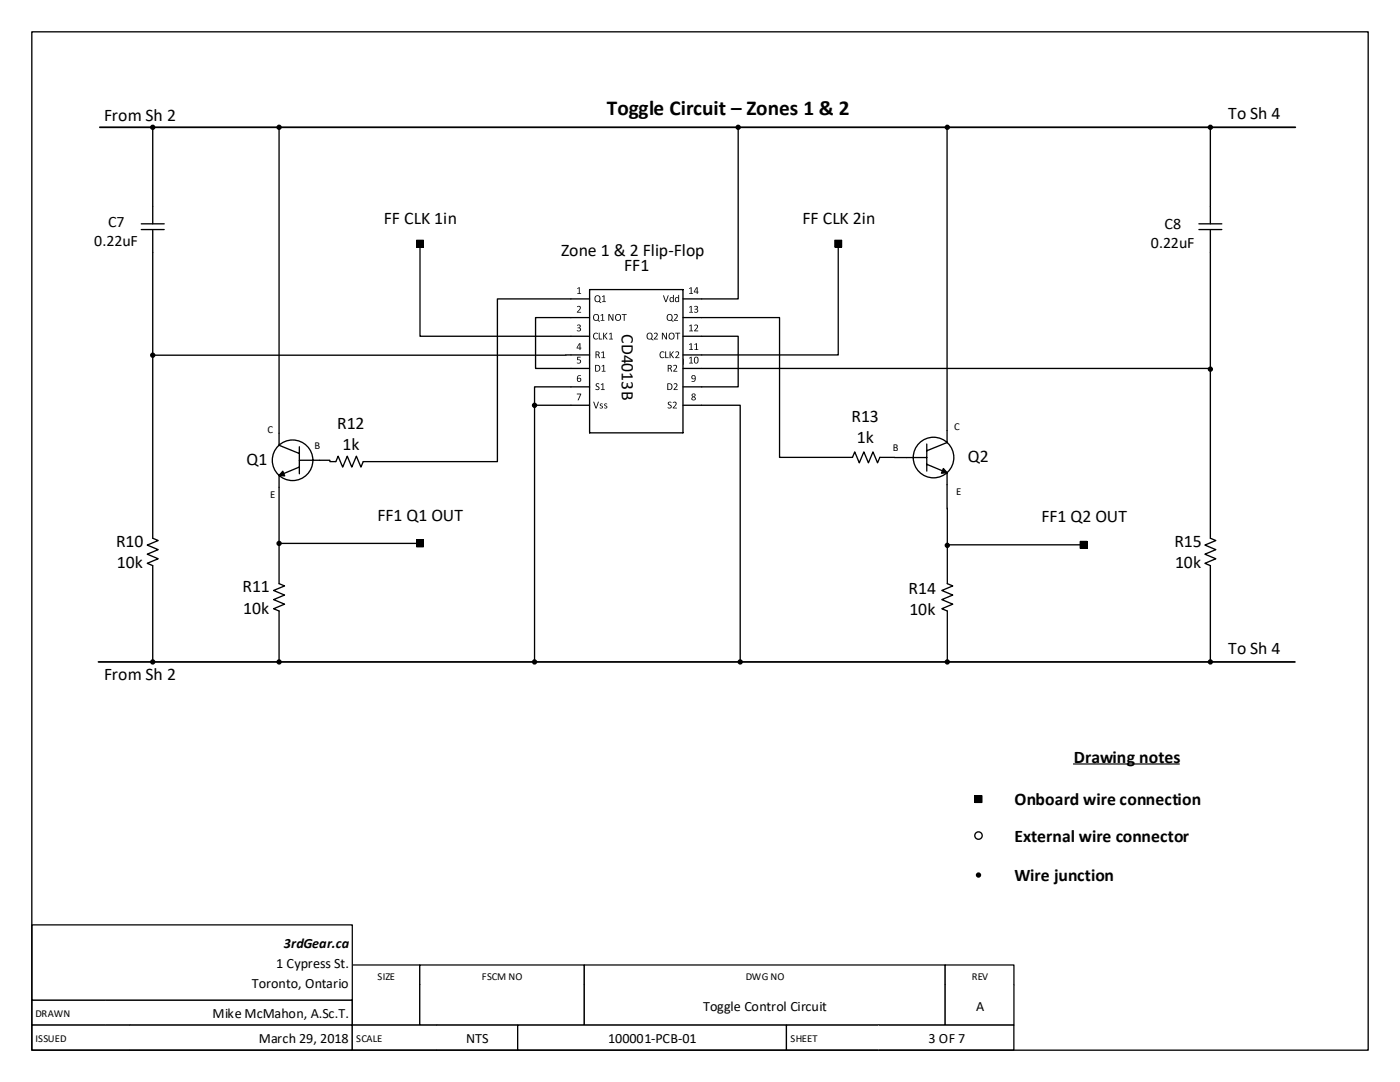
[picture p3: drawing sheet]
<svg xmlns="http://www.w3.org/2000/svg" width="279mm" height="216mm" viewBox="0 0 279 216" stroke-linecap="round" stroke-linejoin="round" font-family="sans-serif">
<path d="M21 199.6h-14.7v5h14.7" fill="none" stroke="#000" stroke-width=".25"/>
<path d="M21 199.6h49.3v5h-49.3z" fill-rule="evenodd" fill="#fff"/>
<path d="M21 199.6h49.3v5h-49.3" fill="none" stroke="#000" stroke-width=".25"/>
<path d="M6.3 204.6h19.6v4.9h-19.6z" fill-rule="evenodd" fill="#fff"/>
<path d="M25.9 204.6h-19.6v4.9h19.6" fill="none" stroke="#000" stroke-width=".25"/>
<path d="M70.3 192.5h13.5v4.1h-13.5z" fill-rule="evenodd" fill="#fff"/>
<path d="M70.3 196.6v-4.1h13.5v4.1" fill="none" stroke="#000" stroke-width=".25"/>
<path d="M83.8 192.5h32.8v4.1h-32.8z" fill-rule="evenodd" fill="#fff"/>
<path d="M83.8 196.6v-4.1h32.8v4.1" fill="none" stroke="#000" stroke-width=".25"/>
<path d="M116.6 192.5h72v4.1h-72z" fill-rule="evenodd" fill="#fff"/>
<path d="M116.6 196.6v-4.1h72v4.1" fill="none" stroke="#000" stroke-width=".25"/>
<path d="M188.6 192.5h13.8v4.1h-13.8z" fill-rule="evenodd" fill="#fff"/>
<path d="M188.6 196.6v-4.1h13.7v4.1" fill="none" stroke="#000" stroke-width=".25"/>
<path d="M70.3 196.6h13.5v8h-13.5z" fill-rule="evenodd" fill="#fff"/>
<path d="M70.3 196.6v8h13.5v-8" fill="none" stroke="#000" stroke-width=".25"/>
<path d="M83.8 196.6h32.8v8h-32.8z" fill-rule="evenodd" fill="#fff"/>
<path d="M83.8 196.6v8h32.8v-8" fill="none" stroke="#000" stroke-width=".25"/>
<path d="M116.6 196.6h72v8h-72z" fill-rule="evenodd" fill="#fff"/>
<path d="M116.6 196.6v8h72v-8" fill="none" stroke="#000" stroke-width=".25"/>
<path d="M188.6 196.6h13.8v8h-13.8z" fill-rule="evenodd" fill="#fff"/>
<path d="M188.6 196.6v8h13.7v-8" fill="none" stroke="#000" stroke-width=".25"/>
<path d="M26 204.6h44.3v4.9h-44.3z" fill-rule="evenodd" fill="#fff"/>
<path d="M26 204.6h44.3v4.9h-44.3" fill="none" stroke="#000" stroke-width=".25"/>
<path d="M70.3 204.6h16.9v4.9h-16.9z" fill-rule="evenodd" fill="#fff"/>
<path d="M87.2 204.6h-16.9v4.9h16.9" fill="none" stroke="#000" stroke-width=".25"/>
<path d="M87.2 204.6h16.1v4.9h-16.1z" fill-rule="evenodd" fill="#fff"/>
<path d="M87.2 204.6h16.1v4.9h-16.1" fill="none" stroke="#000" stroke-width=".25"/>
<path d="M103.3 204.6h53.7v4.9h-53.7z" fill-rule="evenodd" fill="#fff"/>
<path d="M103.3 204.6h53.7v4.9h-53.7z" fill="none" stroke="#000" stroke-width=".25"/>
<path d="M156.9 204.6h18.5v4.9h-18.5z" fill-rule="evenodd" fill="#fff"/>
<path d="M175.4 204.6h-18.5v4.9h18.5" fill="none" stroke="#000" stroke-width=".25"/>
<path d="M175.4 204.6h26.9v4.9h-26.9z" fill-rule="evenodd" fill="#fff"/>
<path d="M175.4 204.6h26.9v4.9h-26.9" fill="none" stroke="#000" stroke-width=".25"/>
<path d="M6.3 184.6h64v15h-64z" fill-rule="evenodd" fill="#fff"/>
<path d="M6.3 184.6h64v15h-64z" fill="none" stroke="#000" stroke-width=".25"/>
<path d="M19.9 25.4h238.6M19.7 132.1h238.7" fill="none" stroke="#000" stroke-width=".35"/>
<g fill="none" stroke="#000" stroke-width=".26">
<path d="M6.3 6.3h266.7v203.2h-266.7z"/>
<circle cx="195.3" cy="174.6" r=".4"/>
</g>
<path d="M214.2 152.4h21.2" fill="none" stroke="#000" stroke-width=".23"/>
<circle cx="195.3" cy="174.6" r=".4" fill="#000"/>
<circle cx="195.3" cy="166.7" r=".74" fill="#fff"/>
<g fill="none" stroke="#000" stroke-width=".26">
<path d="M28.2 45.8h4.6M28.2 44.7h4.6M30.5 41.2v3.5M30.5 45.8v4.6M239.3 45.8h4.5M239.3 44.7h4.5M241.6 41.2v3.5M241.6 45.8v4.6M30.5 107.4l1.1 .5-2.2 .9 2.2 .9-2.2 .9 2.2 .9-2.2 .9 1.1 .5M55.7 116.5l1.1 .4-2.2 .9 2.2 .9-2.2 .9 2.2 1-2.2 .9 1.1 .4M189.1 116.5l1 .4-2.1 .9 2.1 .9-2.1 .9 2.1 1-2.1 .9 1.1 .4M241.6 107.4l1 .5-2.1 .9 2.1 .9-2.1 .9 2.1 .9-2.1 .9 1.1 .5"/>
<circle cx="30.5" cy="25.4" r=".4"/>
<circle cx="55.7" cy="25.4" r=".4"/>
<circle cx="147.3" cy="25.4" r=".4"/>
<circle cx="241.6" cy="25.4" r=".4"/>
<circle cx="30.5" cy="70.9" r=".4"/>
<circle cx="241.6" cy="73.7" r=".4"/>
<circle cx="106.7" cy="80.9" r=".4"/>
<circle cx="55.7" cy="108.4" r=".4"/>
<circle cx="189.1" cy="108.8" r=".4"/>
<circle cx="30.5" cy="132.1" r=".4"/>
<circle cx="55.7" cy="132.1" r=".4"/>
<circle cx="147.7" cy="132.1" r=".4"/>
<circle cx="241.6" cy="132.1" r=".4"/>
<circle cx="195.3" cy="166.7" r=".74"/>
</g>
<g fill="#000">
<path d="M194.6 158.8h1.4v1.3h-1.4z" fill-rule="evenodd"/>
<circle cx="30.5" cy="25.4" r=".4"/>
<circle cx="55.7" cy="25.4" r=".4"/>
<circle cx="147.3" cy="25.4" r=".4"/>
<circle cx="241.6" cy="25.4" r=".4"/>
<circle cx="30.5" cy="70.9" r=".4"/>
<circle cx="241.6" cy="73.7" r=".4"/>
<circle cx="106.7" cy="80.9" r=".4"/>
<circle cx="55.7" cy="108.4" r=".4"/>
<circle cx="189.1" cy="108.8" r=".4"/>
<circle cx="30.5" cy="132.1" r=".4"/>
<circle cx="55.7" cy="132.1" r=".4"/>
<circle cx="147.7" cy="132.1" r=".4"/>
<circle cx="241.6" cy="132.1" r=".4"/>
</g>
<path d="M194.6 158.8h1.4v1.3h-1.4z" fill="none" stroke="#000" stroke-width=".2"/>
<path d="M117.7 57.8h18.6v14.9h-18.6z" fill-rule="evenodd" fill="#fff"/>
<path d="M113.9 59.6h3.8M136.3 59.6h3.7M113.9 63.4h3.8M113.9 67.1h3.8M113.9 70.8h3.8M117.7 72.7v-14.9h18.6v14.9M136.3 63.4h3.7M136.3 67.1h3.7M136.3 70.8h3.7" fill="none" stroke="#000" stroke-width=".26"/>
<g fill="#000">
<path d="M115.2 57.5l.5-.2v1.2h.2l.1 .2-.8-.1v-.1h.3v-1l-.3 .2zM115.2 64.9a.38 .38 0 0 1 .6-.1 .38 .38 0 0 1-.2 .6 .41 .41 0 0 1 .2 .6 .41 .41 0 0 1-.7 0l.1-.1a.29 .29 0 0 0 .4 .1 .29 .29 0 0 0-.1-.5h-.2v-.1a.28 .28 0 0 0 .4-.1 .28 .28 0 0 0-.1-.4 .28 .28 0 0 0-.4 .1zM115.2 61.1a.46 .46 0 0 1 .7 .1 .46 .46 0 0 1-.2 .7l-.4 .3h.6v.2h-.7l.2-.5a.37 .37 0 0 0 .4-.4 .37 .37 0 0 0-.4-.3l-.2 .1zM119.9 62.9l.5-.2v1.2h.2v.1h-.7v-.1h.3v-1.1l-.3 .2zM120 70.3l.5-.2v1.2h.3v.2l-.8-.1v-.1h.3v-1l-.3 .2zM120.2 59.2l.4-.3v1.2h.3v.2h-.7v-.2h.3v-1l-.3 .2zM121.6 66.6l.5-.2v1.2h.2v.1h-.7v-.1h.3v-1l-.3 .1zM130.5 66.5a.46 .46 0 0 1 .7 .1 .46 .46 0 0 1-.2 .7l-.3 .3h.6v.1h-.8l.3-.4a.37 .37 0 0 0 .3-.4 .37 .37 0 0 0-.3-.4l-.3 .1zM134.5 62.8a.46 .46 0 0 1 .7 0 .46 .46 0 0 1-.2 .7l-.3 .4h.6v.1h-.8l.3-.5a.37 .37 0 0 0 .3-.3 .37 .37 0 0 0-.3-.4l-.3 .1zM134.8 70.2a.46 .46 0 0 1 .7 .1 .46 .46 0 0 1-.2 .7l-.3 .3h.6v.2h-.8l.3-.5a.37 .37 0 0 0 .3-.4 .37 .37 0 0 0-.3-.3l-.3 .1z"/>
<path d="M137.5 57.5l.5-.2v1.2h.3v.2l-.8-.1 .1-.1h.2v-1l-.3 .2zM139 57.3h.2v.9h.2l-.2 .1v.4l-.1-.1v-.3h-.6zM139 57.5l-.4 .7h.5z"/>
<path d="M115.6 68.5h.2v.9h.2l-.2 .1v.3h-.1v-.3h-.6zM115.7 68.7l-.5 .7h.5z"/>
<path d="M118.5 66.6a.51 .51 0 0 1 .8-.1v.2a.5 .5 0 0 0-.8 .4 .5 .5 0 0 0 .8 .4v.1a.64 .64 0 0 1-.9 0 .64 .64 0 0 1 .1-.9zM119.5 66.4h.2v1.2h.5v.1h-.7zM120.4 66.4h.2v.6l.4-.6h.2l-.5 .6 .5 .7h-.1l-.5-.7v.7h-.2z"/>
<path d="M118.5 62.8a.67 .67 0 0 1 .9 .1 .67 .67 0 0 1 0 1l.3 .3-.4-.2a.72 .72 0 0 1-.9-.2 .72 .72 0 0 1 .1-1zM118.7 62.9a.5 .5 0 0 0-.1 .7 .5 .5 0 0 0 .7 .1l.1-.4a.42 .42 0 0 0-.2-.4 .42 .42 0 0 0-.5 0z"/>
<path d="M118.9 70.1h.3a.36 .36 0 0 1 .5 .3 .36 .36 0 0 1-.3 .4l.3 .7h-.1l-.2-.5-.2-.1h-.2v.5l-.1 .1zM119 70.3v.4h.2a.23 .23 0 0 0 .3-.2 .23 .23 0 0 0-.3-.2z"/>
<path d="M118.8 59.1a.67 .67 0 0 1 .9 .1 .67 .67 0 0 1 0 .9l.3 .4-.4-.2a.72 .72 0 0 1-.9-.3 .72 .72 0 0 1 .1-.9zM119 59.2a.5 .5 0 0 0-.2 .7 .5 .5 0 0 0 .8 .1v-.4a.42 .42 0 0 0-.1-.5 .42 .42 0 0 0-.5 .1z"/>
<path d="M121.4 62.7h.3l.6 1.1-.1-1.1h.2v1.3l-.2-.1-.6-1v1.1h-.2zM122.9 62.8a.63 .63 0 0 1 .9 .1 .63 .63 0 0 1-.1 .9 .63 .63 0 0 1-.9-.2zM123.1 62.9a.5 .5 0 0 0-.1 .7 .5 .5 0 0 0 .7 .1l.1-.4a.42 .42 0 0 0-.2-.4 .42 .42 0 0 0-.5 0zM124.1 62.7h1l-.1 .1h-.3l-.1 1.2h-.1v-1.2h-.4z"/>
<path d="M129.2 66.6a.67 .67 0 0 1 .9 .1 .67 .67 0 0 1 0 .9l.3 .3-.4-.2a.72 .72 0 0 1-.9-.2 .72 .72 0 0 1 .1-.9zM129.4 66.6a.5 .5 0 0 0-.2 .7 .5 .5 0 0 0 .8 .1v-.3a.42 .42 0 0 0-.1-.5 .42 .42 0 0 0-.5 0z"/>
<path d="M131.8 70.3a.52 .52 0 0 1 .8 0v.1a.49 .49 0 0 0-.8 .4 .49 .49 0 0 0 .8 .4v.1a.64 .64 0 0 1-.9 0 .64 .64 0 0 1 0-.9zM132.8 70.1h.1v1.2h.5v.2l-.6-.1zM133.6 70.1h.2v.6l.5-.6h.2l-.5 .6 .5 .8-.2-.1-.5-.6v.6h-.2z"/>
<path d="M132.3 58.9l.2 .1 .4 1.1 .4-1.1h.2l-.5 1.3-.2-.1zM133.8 59.4l.3-.1 .2 .1v-.5h.2v1.4l-.2-.2a.48 .48 0 0 1-.7 0 .48 .48 0 0 1 .2-.7zM133.9 59.5a.33 .33 0 0 0-.1 .4 .33 .33 0 0 0 .4 .2l.1-.5-.2-.2zM134.8 59.4l.4-.1 .2 .1v-.5h.1v1.4l-.1-.2a.48 .48 0 0 1-.7 0 .48 .48 0 0 1 .1-.7zM134.9 59.5a.33 .33 0 0 0-.1 .4 .33 .33 0 0 0 .5 .2l.1-.5-.2-.2z"/>
<path d="M132.1 66.4l.3 .1 .5 1v-1.1h.2v1.3h-.3l-.5-1.1v1.1h-.2zM133.6 66.6a.63 .63 0 0 1 .9 0 .63 .63 0 0 1-.1 1 .63 .63 0 0 1-.9-.2zM133.8 66.6a.5 .5 0 0 0-.2 .7 .5 .5 0 0 0 .7 .1l.1-.3a.42 .42 0 0 0-.1-.5 .42 .42 0 0 0-.5 0zM134.8 66.4h.9v.1h-.4v1.2h-.1v-1.2h-.4z"/>
<path d="M133.2 62.8a.67 .67 0 0 1 .9 .1 .67 .67 0 0 1 0 1l.3 .3-.4-.2a.72 .72 0 0 1-.9-.2 .72 .72 0 0 1 .1-1zM133.4 62.9a.5 .5 0 0 0-.2 .7 .5 .5 0 0 0 .8 .1l.1-.4a.42 .42 0 0 0-.2-.4 .42 .42 0 0 0-.5 0z"/>
<path d="M137.6 61.3l.4-.2v1.1h.3v.2h-.8l.1-.2h.2v-1l-.2 .2zM138.6 61.1a.38 .38 0 0 1 .6 0 .38 .38 0 0 1-.2 .6 .41 .41 0 0 1 .2 .6 .41 .41 0 0 1-.7 0v-.1a.29 .29 0 0 0 .5 .1 .29 .29 0 0 0-.1-.5h-.2v-.2a.28 .28 0 0 0 .4-.1 .28 .28 0 0 0-.2-.4 .28 .28 0 0 0-.3 .2z"/>
<path d="M137.5 65l.5-.2v1.2h.3v.1h-.8l.1-.1h.2v-1.1l-.3 .2zM138.6 64.9a.46 .46 0 0 1 .7 0 .46 .46 0 0 1-.2 .7l-.4 .4h.6v.1h-.8l.3-.5a.37 .37 0 0 0 .3-.3 .37 .37 0 0 0-.3-.4l-.2 .1z"/>
<path d="M137.6 68.7l.4-.2v1.2h.3v.1h-.8l.1-.1h.2v-1l-.2 .1zM138.6 68.7l.5-.2v1.2h.2v.1h-.7v-.1h.3v-1l-.3 .1z"/>
</g>
<path d="M117.7 71.7h18.6v14.7h-18.6z" fill-rule="evenodd" fill="#fff"/>
<g fill="none" stroke="#000" stroke-width=".26">
<path d="M30.5 25.4v15.8M55.7 25.8v60.6M30.5 50.4v20.5l83.4-.1M83.8 49.3v17.8h30.1M113.9 59.6h-14.6v32.5h-26.8M167.3 49.3v21.5h-27.3M30.5 71.3v36.1M113.9 63.4h-7v10.1h10.8M117.7 77.2h-11v3.3M117.7 71.7v14.7h18.6v-14.7M136.3 73.5h3.7M140 67.1h7.3v10.1h-11"/>
<path d="M55.7 97.2v10.8M106.7 81.3v50.4M107.1 80.9h10.6M136.3 80.9h11.4v51.2M170.1 91.3l.5-1.1 .9 2.2 .9-2.2 .9 2.2 .9-2.2 .9 2.2 .5-1.1M30.5 112.9v19.2M55.7 108.8v7.7M56.1 108.4h27M55.7 121.9v9.8"/>
<circle cx="189.1" cy="25.4" r=".4"/>
<circle cx="106.7" cy="132.1" r=".4"/>
<circle cx="189.1" cy="132.1" r=".4"/>
</g>
<g fill="#000">
<path d="M115.2 71.2h.7l-.1 .1h-.4v.4a.44 .44 0 0 1 .5 .3 .44 .44 0 0 1-.2 .5 .44 .44 0 0 1-.6-.2h.1a.35 .35 0 0 0 .4 .1 .35 .35 0 0 0 .1-.5 .35 .35 0 0 0-.5 0zM115.1 78.5l.9 .1-.6 1.3h-.1l.5-1.2h-.6zM119 76.6l.5-.1v.2a.27 .27 0 0 0-.3-.1 .27 .27 0 0 0-.1 .4 .27 .27 0 0 0 .3 .1 .39 .39 0 0 1 .1 .7 .39 .39 0 0 1-.6-.2 .32 .32 0 0 0 .4 .1 .32 .32 0 0 0 .2-.4 .32 .32 0 0 0-.4-.2l-.2-.2zM119.9 76.7l.5-.2v1.2h.3v.1h-.8v-.1h.3v-1l-.3 .1zM120.1 73l.5-.2v1.2h.2v.2l-.7-.1v-.1h.3v-1l-.3 .2zM134.4 72.9a.46 .46 0 0 1 .7 .1 .46 .46 0 0 1-.2 .7l-.3 .3h.5l.1 .1h-.8l.3-.4a.37 .37 0 0 0 .3-.4 .37 .37 0 0 0-.4-.3l-.2 .1zM134.5 76.6a.46 .46 0 0 1 .7 .1 .46 .46 0 0 1-.3 .6l-.3 .4h.6v.1h-.8l.3-.4a.37 .37 0 0 0 .3-.4 .37 .37 0 0 0-.3-.4l-.2 .1zM133.4 80.2h.4h.2l-.1 .2a.27 .27 0 0 0-.3-.1 .27 .27 0 0 0-.1 .3 .27 .27 0 0 0 .3 .2 .4 .4 0 0 1 .1 .6 .4 .4 0 0 1-.6-.1 .32 .32 0 0 0 .4 .1 .32 .32 0 0 0 .2-.4 .32 .32 0 0 0-.4-.2l-.2-.2zM134.3 80.3a.46 .46 0 0 1 .7 0 .46 .46 0 0 1-.2 .7l-.3 .3h.6v.2h-.8l.3-.5a.37 .37 0 0 0 .3-.3 .37 .37 0 0 0-.3-.4l-.3 .1z"/>
<path d="M115.3 75l.5-.1 .1 .1a.43 .43 0 0 0-.6 .5 .45 .45 0 0 1 .7 .2 .45 .45 0 0 1-.5 .6 .45 .45 0 0 1-.4-.6zM115.3 75.8a.27 .27 0 0 0 .5 0 .27 .27 0 0 0-.5 0z"/>
<path d="M118.8 72.8a.71 .71 0 0 1 1 .7 .71 .71 0 0 1-1 .6zM119 73v1a.54 .54 0 0 0 .6-.5 .54 .54 0 0 0-.6-.5z"/>
<path d="M133.3 72.8h.3a.36 .36 0 0 1 .5 .3 .36 .36 0 0 1-.3 .4l.3 .6h-.1l-.3-.5h-.3v.5h-.1zM133.4 73v.4h.2a.23 .23 0 0 0 .3-.2 .23 .23 0 0 0-.3-.2z"/>
<path d="M133.2 76.5a.72 .72 0 0 1 1 .7 .72 .72 0 0 1-1 .6zM133.4 76.6v1.1a.54 .54 0 0 0 .6-.5 .54 .54 0 0 0-.6-.6z"/>
<path d="M137.6 71.4l.4-.2v1.2h.3v.1h-.8l.1-.1h.2v-1l-.2 .1zM138.7 71.3a.53 .53 0 0 1 .6 0 .53 .53 0 0 1 .1 .7 .48 .48 0 0 1-.6 .5 .48 .48 0 0 1-.3-.6zM138.8 71.4l-.1 .6a.32 .32 0 0 0 .3 .4 .32 .32 0 0 0 .2-.5l-.1-.5z"/>
<path d="M138.1 75a.54 .54 0 0 1 .7 0 .54 .54 0 0 1 0 .7 .43 .43 0 0 1-.2 .6 .43 .43 0 0 1-.6-.3 .45 .45 0 0 0 .7-.4 .43 .43 0 0 1-.6 0 .43 .43 0 0 1 0-.6zM138.1 75.3a.3 .3 0 0 0 .6 0 .3 .3 0 0 0-.6 0z"/>
<path d="M138.1 78.6a.38 .38 0 0 1 .6 0 .38 .38 0 0 1-.1 .6 .37 .37 0 0 1 .2 .5 .37 .37 0 0 1-.6 .1 .37 .37 0 0 1 0-.6l-.2-.3zM138.2 78.9a.25 .25 0 0 0 .5 0 .25 .25 0 0 0-.5 0zM138.1 79.5a.3 .3 0 0 0 .6 0 .3 .3 0 0 0-.6 0z"/>
<path d="M118.4 80.2h.2l.4 1.1 .3-1.1h.2l-.5 1.3h-.2zM119.8 80.6l.3-.1 .1 .2a.21 .21 0 0 0-.3-.1 .21 .21 0 0 0 0 .3 .21 .21 0 0 0 .3 .1 .31 .31 0 0 1 0 .5 .31 .31 0 0 1-.5-.2 .23 .23 0 0 0 .3 .1 .23 .23 0 0 0 .1-.3 .23 .23 0 0 0-.3-.1l-.1-.2zM120.7 80.6l.3-.1 .1 .2a.21 .21 0 0 0-.3-.1 .21 .21 0 0 0 0 .3 .21 .21 0 0 0 .3 .1 .31 .31 0 0 1 0 .5 .31 .31 0 0 1-.5-.2 .23 .23 0 0 0 .3 .1 .23 .23 0 0 0 .1-.3 .23 .23 0 0 0-.3-.1l-.1-.2z"/>
</g>
<g fill="#000">
<path d="M83.1 47.9h1.4v1.4h-1.4z" fill-rule="evenodd"/>
<path d="M166.6 47.9h1.4v1.4h-1.4z" fill-rule="evenodd"/>
<path d="M83.1 107.7h1.4v1.4h-1.4z" fill-rule="evenodd"/>
<path d="M215.6 108h1.4v1.4h-1.4z" fill-rule="evenodd"/>
<circle cx="189.1" cy="25.4" r=".4"/>
<circle cx="106.7" cy="132.1" r=".4"/>
<circle cx="189.1" cy="132.1" r=".4"/>
</g>
<path d="M83.1 47.9h1.4v1.4h-1.4zM166.6 47.9h1.4v1.4h-1.4zM83.1 107.7h1.4v1.4h-1.4zM215.6 108h1.4v1.4h-1.4z" fill="none" stroke="#000" stroke-width=".2"/>
<circle cx="186.3" cy="91.3" r="4" fill="#fff"/>
<g fill="none" stroke="#000" stroke-width=".26">
<path d="M147.3 25.8v33.8h-7.3M189 25.8v62.5l-4 1.6M241.6 25.8v15.4M241.6 50.4v57M140 63.4h15.6v27.9h14.5M140 73.5h101.2M67 92.1l.5-1.1 .9 2.2 .9-2.2 .9 2.2 .9-2.2 .9 2.2 .5-1.1M175.6 91.3h9.4M185 92.6l4 1.7 .1 14.5M185 88.6v5.4M188.3 93.5l.7 .8-1.1 .1zM189.1 109.2v7.3"/>
<path d="M189.4 108.7h26.2M241.6 112.9v18.8M189.1 121.9v9.8"/>
<circle cx="186.3" cy="91.3" r="4"/>
</g>
<path d="M188.3 93.5l.7 .8-1.1 .1z" fill="#000"/>
<circle cx="58.4" cy="91.8" r="4" fill="#fff"/>
<g fill="none" stroke="#000" stroke-width=".26">
<path d="M55.7 86.4v2.4l4 1.7M56.4 94l.4 1-1.1-.1zM59.7 93.2l-4 1.7v2.3M59.7 91.8h6.1v.3h1.2M59.7 89.1v5.4"/>
<circle cx="58.4" cy="91.8" r="4"/>
</g>
<path d="M56.4 94l.4 1-1.1-.1z" fill="#000"/>
<text font-size="4.2" x="121.1" y="23">Toggle Circuit – Zones 1 &amp; 2</text>
<g font-size="3.5">
<text x="245.1" y="23.8">To Sh 4</text>
<text x="20.8" y="24.1">From Sh 2</text>
<text x="76.6" y="44.8">FF CLK 1in</text>
<text x="160.1" y="44.8">FF CLK 2in</text>
<text x="112" y="51.2">Zone 1 &amp; 2 Flip-Flop</text>
<text x="124.6" y="54.1">FF1</text>
<text x="124.1" y="66.7" transform="rotate(90 124.1 66.7)">CD4013B</text>
<text x="67.3" y="85.5">R12</text>
<text x="68.3" y="89.8">1k</text>
<text x="169.9" y="84.2">R13</text>
<text x="171" y="88.4">1k</text>
<text x="49.2" y="92.8">Q1</text>
<text x="193.2" y="92.3">Q2</text>
<text x="75.3" y="103.9">FF1 Q1 OUT</text>
<text x="207.8" y="104.2">FF1 Q2 OUT</text>
<text x="23.2" y="109.2">R10</text>
<text x="23.3" y="113.4">10k</text>
<text x="234.4" y="109.2">R15</text>
<text x="234.5" y="113.4">10k</text>
<text x="48.4" y="118.2">R11</text>
<text x="181.3" y="118.5">R14</text>
<text x="48.6" y="122.5">10k</text>
<text x="181.5" y="122.7">10k</text>
<text x="245.1" y="130.6">To Sh 4</text>
<text x="20.8" y="135.7">From Sh 2</text>
<text x="214.3" y="152.2">Drawing notes</text>
<text x="202.4" y="160.6">Onboard wire connection</text>
<text x="202.4" y="167.9">External wire connector</text>
<text x="202.4" y="175.8">Wire junction</text>
</g>
<g font-size="3.2">
<text x="21.6" y="45.2">C7</text>
<text x="232.4" y="45.7">C8</text>
<text x="18.8" y="49">0.22uF</text>
<text x="229.7" y="49.5">0.22uF</text>
</g>
<g font-size="2.8">
<text x="56.6" y="189.2">3rdGear.ca</text>
<text x="50.3" y="197.1">Toronto, Ontario</text>
<text x="55.1" y="193.2">1 Cypress St.</text>
<text x="42.4" y="203.2">Mike McMahon, A.Sc.T.</text>
<text x="140.3" y="201.7">Toggle Control Circuit</text>
<text x="194.8" y="201.7">A</text>
<text x="51.6" y="208.2">March 29, 2018</text>
<text x="93.1" y="208.2">NTS</text>
<text x="121.4" y="208.2">100001-PCB-01</text>
<text x="185.3" y="208.2">3 OF 7</text>
</g>
<g font-size="2.1">
<text x="53.4" y="86.3">C</text>
<text x="62.8" y="89.7">B</text>
<text x="190.4" y="85.8">C</text>
<text x="178.2" y="90">B</text>
<text x="53.9" y="99.3">E</text>
<text x="190.8" y="98.8">E</text>
<text x="75.3" y="195.4">SIZE</text>
<text x="96.2" y="195.4">FSCM NO</text>
<text x="148.8" y="195.4">DWG NO</text>
<text x="193.9" y="195.4">REV</text>
<text x="7.1" y="203">DRAWN</text>
<text x="7.1" y="208">ISSUED</text>
<text x="71.1" y="208">SCALE</text>
<text x="157.8" y="208">SHEET</text>
</g>
</svg>
